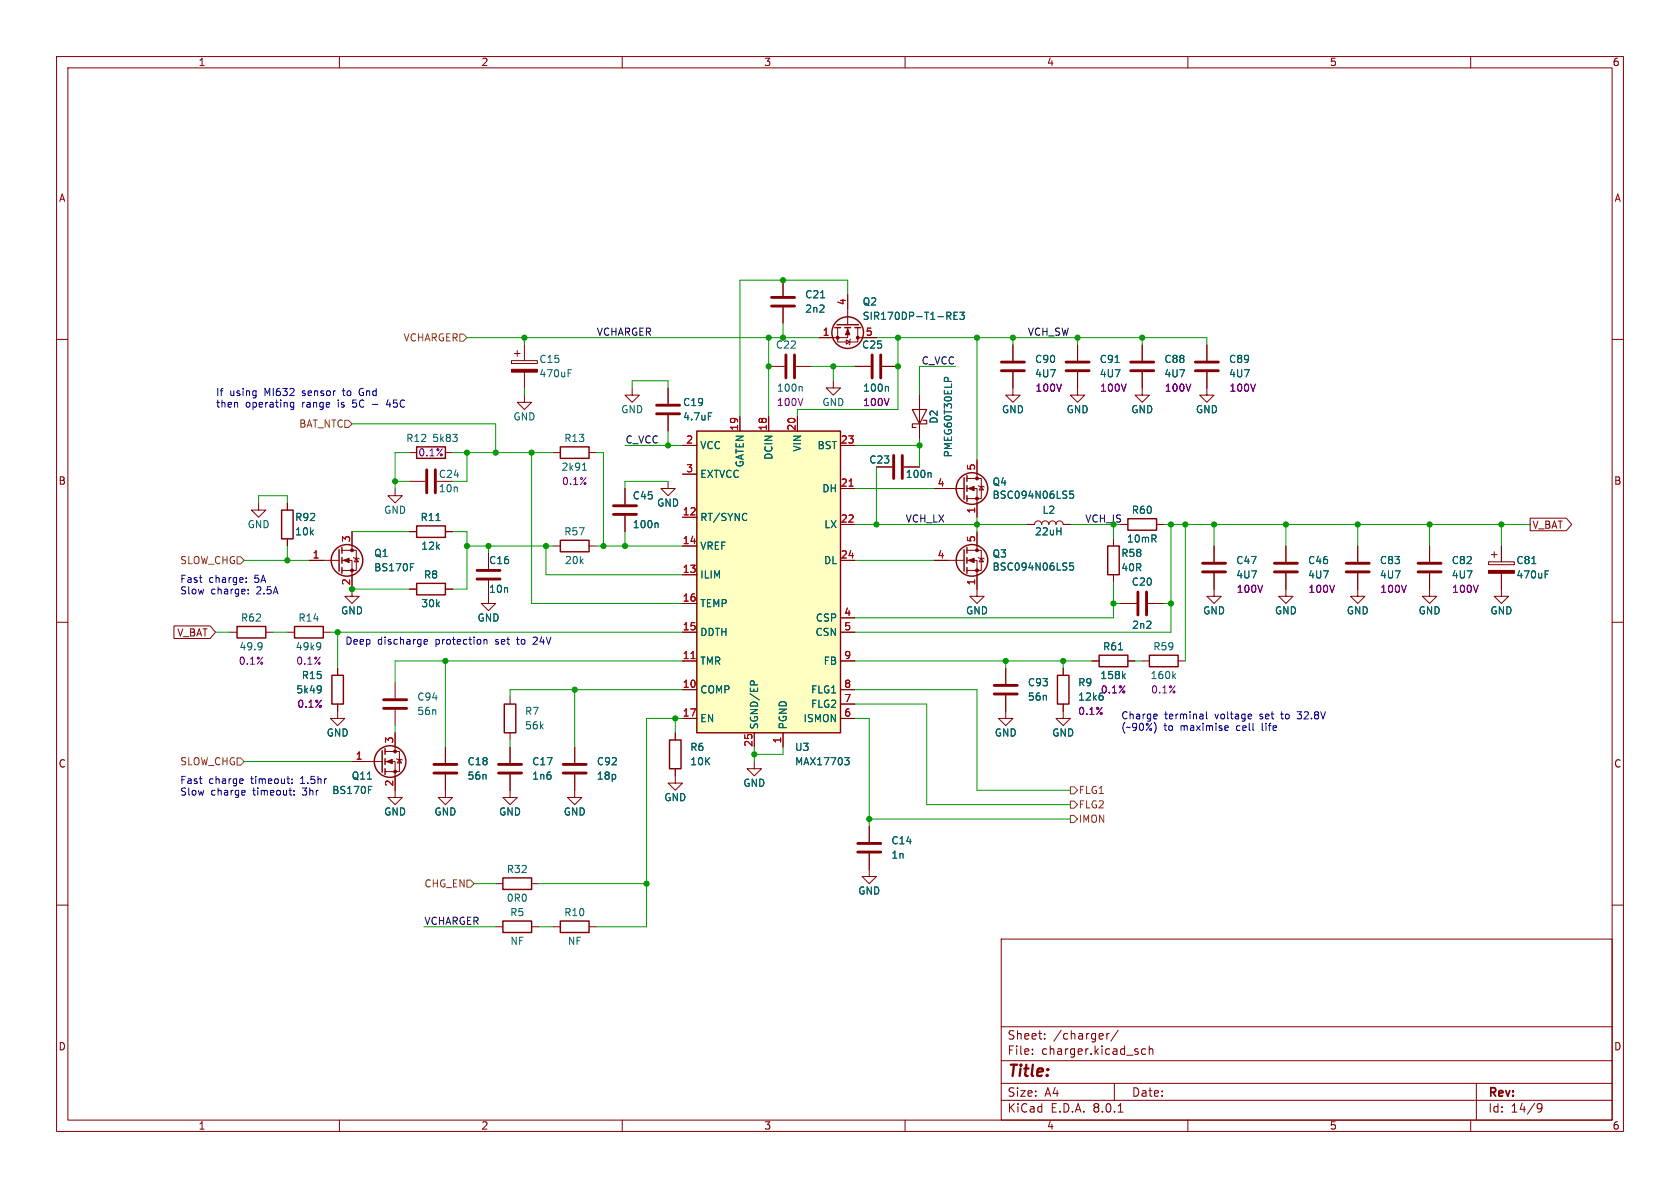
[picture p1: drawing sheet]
<svg xmlns="http://www.w3.org/2000/svg" width="297mm" height="210mm" viewBox="0 0 297 210" stroke-linecap="round" stroke-linejoin="round" font-family="sans-serif">
<g fill="none" stroke="#840000" stroke-width=".18">
<path d="M10 10h277v190h-277zM12 12h273v186h-273zM60 10v2M110 10v2M160 10v2M210 10v2M260 10v2M10 60h2M148.1 57.9v2.6h3.5v-2.6M149.9 57.9v1.8h-5.1M149.9 52.1v5.3M150.4 59.9l-.2 .2v.7l-.1 .2"/>
<path d="M151.6 59.7h3.3M285 60h2M90.4 63.8h4.6v.5h-4.6zM90.9 62.5h1M91.4 62v1M92.7 69.9v1.2h1.3l-1.3 1.3-1.3-1.3h1.3M92.7 61v2.8M92.7 65.8v2.8M111.8 68.6v1.3h1.2l-1.2 1.2-1.3-1.2h1.3M118.1 68.6v2.8M118.1 73.4v2.8M149.6 60.1l.6 .4-.6 .3z"/>
<path d="M162.6 69.9v7.6M179.1 68.6v1.3h1.2l-1.2 1.2-1.3-1.2h1.3M45.7 88.9v1.3h1.3l-1.3 1.2-1.3-1.2h1.3M50.8 88.9v1.3M50.8 95.3v1.2M54.6 99.1h5.3M60.5 99.1h1.7v6.3h1.3l-1.3 1.3-1.2-1.3h1.2M60.5 97.3h2.5v3.5h-2.5M62.2 94v3.3M62.5 98.6l.1 .1h.8l.1 .1M63 98.7l.4 .6h-.8zM69.8 86.4v1.2h1.3l-1.3 1.3-1.2-1.3h1.2"/>
<path d="M72.4 94h1.3M78.7 94h1.3M86.4 97.8v2.8M154.9 82.6h2.8M159.8 82.6h2.8M165.1 99.1h5.3M165.1 86.4h5.3M170.9 86.4h1.8v5M170.9 84.6h2.6v3.5h-2.6M170.9 99.1h1.8v5M170.9 97.3h2.6v3.5h-2.6M172.7 81.3v3.3"/>
<path d="M172.7 94v3.3M173 85.9l.1 .1h.8l.1 .1M173 98.6l.1 .1h.8l.1 .1M173.5 86l.4 .6h-.8zM173.5 98.7l.4 .6h-.8zM214.6 96.5v2.8M227.3 96.5v2.8M240 96.5v2.8M10 110h2M40.6 111.8h1.3M47 111.8h1.3M72.4 104.1h1.3"/>
<path d="M78.7 104.1h1.3M86.4 102.6v4.1h1.2l-1.2 1.3-1.3-1.3h1.3M201.9 116.8h1.3M208.3 116.8h1.2M214.6 101.3v2.8M227.3 101.3v4.1h1.3l-1.3 1.3-1.2-1.3h1.2M240 101.3v4.1h1.3l-1.3 1.3-1.2-1.3h1.2M285 110h2M78.7 136.9v4.1h1.3l-1.3 1.2-1.2-1.2h1.2M78.7 132.1v2.8M90.2 136.9v4.1h1.2l-1.2 1.2-1.3-1.2h1.3M90.2 132.1v2.8"/>
<path d="M101.6 136.9v4.1h1.3l-1.3 1.2-1.3-1.2h1.3M101.6 132.1v2.8M119.4 129.5v1.3M119.4 135.9v1.3M10 160h2M87.6 156.2h1.3M94 156.2h1.2M285 160h2M177 166h108v32h-108zM60 198v2M110 198v2M160 198v2"/>
<path d="M177 194.5h108M177 191.5h108M177 187.5h108M177 181.5h108M182.5 186.3v.1M182.5 185.5v.1M184.7 183.6v.1M184.7 182.8v.1M195.7 182.7v1M196.1 182.7l-.3 .1-.1 .2M197 191.5v3M197.7 182.1l-1.3 2"/>
<path d="M197.7 196.6h.8M202.5 185.5l-.4-.1-.3 .3v.4l.2 .2h.5M203.2 185.5l.2-.1 .3 .1 .1 .9M203.2 184.9v1.5M210 198v2M260 198v2M261 191.5v6.5M271.7 195.4l.3-.3 .5 .1a.99 .99 0 0 1-.3 1.4h-.3M271.7 195.7l.3 .3h.5l.1-.3"/>
</g>
<g fill="none" stroke="#840000" stroke-width=".51">
<path d="M116.1 73.2h4M116.1 71.6h4M158 80.5v4.1M159.5 80.5v4.1M212.6 99.6h4.1M225.3 99.6h4.1M238 99.6h4.1M84.3 102.4h4.1M84.3 100.8h4.1M212.6 101.1h4.1M225.3 101.1h4.1M238 101.1h4.1"/>
<path d="M76.7 136.7h4.1M76.7 135.1h4.1M88.1 136.7h4.1M88.1 135.1h4.1M99.6 136.7h4M99.6 135.1h4"/>
</g>
<g fill="none" stroke="#006464" stroke-width=".18">
<path d="M167.7 55.9l.4 .6M168 55.3l.1 .1-.1 .4M168.7 55.8h.4M169.3 55.2h-.6v1.3h.6M169.7 55.2h.8l-.5 .5 .4 .1v.5l-.2 .2-.5-.2M100.4 66h.5M100.4 65.3h.6M125.2 73h.6M166.9 66.9l.3-.2 .3 .1 .1 .1M72.6 99.6h.6M77.1 92h.7M164.4 83.6l.2 .1v.7"/>
<path d="M189.7 86.8h-.6v.6l.2-.1 .4 .1 .1 .1-.1 .5-.1 .1-.5-.1M189.7 99.5h-.6v.6l.2-.1 .4 .1 .1 .1-.1 .5-.1 .1-.5-.1M46.2 113.7h.1a1.07 1.07 0 0 1-.2 1.1M46.3 114.2l-.1 .1M207.5 119.5l.3 .5M207.8 119.1l-.5 .5"/>
</g>
<g fill="none" stroke="#840000" stroke-width=".25">
<path d="M147.6 57.9h1M148 57.4h3.8M149.4 57.9h1M151.1 57.9h1M49.8 90.2h2v5.1h-2zM59.9 97.2v3.8M60.5 96.8v1M60.5 98.6v1M73.7 93h5v2h-5zM170.4 84.5v3.8M170.4 97.2v3.8M170.9 84.1v1"/>
<path d="M170.9 85.9v1M170.9 87.6v1M170.9 96.8v1M170.9 98.6v1M41.9 110.7h5.1v2.1h-5.1zM60.5 100.3v1M73.7 103.1h5v2.1h-5zM170.9 100.3v1M203.2 115.8h5.1v2.1h-5.1zM118.4 130.8h2v5.1h-2zM88.9 155.2h5.1v2h-5.1z"/>
<circle cx="149.9" cy="58.8" r="2.79"/>
<circle cx="61.3" cy="99.1" r="2.79"/>
<circle cx="171.8" cy="99.1" r="2.79"/>
<circle cx="171.8" cy="86.4" r="2.79"/>
</g>
<path d="M161.3 72.4h2.5l-1.2 2.5zM163.2 74.3h.6v.6h-2.5v.7h.6" fill="none" stroke="#840000" stroke-width=".2"/>
<g fill="#840000" stroke="#840000" stroke-width=".18">
<path d="M90.4 65.3h4.6v.5h-4.6z"/>
<path d="M149.9 58.2l.3 1h-.7z"/>
<path d="M60.7 99.1l1-.4v.7z"/>
<path d="M171.2 86.4l1-.4v.7z"/>
<path d="M171.2 99.1l1-.4v.7z"/>
<circle cx="148.1" cy="59.7" r=".25"/>
<circle cx="151.6" cy="59.7" r=".25"/>
<circle cx="62.2" cy="100.8" r=".25"/>
<circle cx="62.2" cy="97.3" r=".25"/>
<circle cx="172.7" cy="88.1" r=".25"/>
<circle cx="172.7" cy="84.6" r=".25"/>
<circle cx="172.7" cy="100.8" r=".25"/>
<circle cx="172.7" cy="97.3" r=".25"/>
</g>
<path d="M123.2 76.2h25.4v53.3h-25.4z" fill="#ffffc2"/>
<g fill="none" stroke="#840000" stroke-width=".25">
<path d="M73.7 79h5v2h-5zM99.1 79h5v2h-5zM123.2 76.2h25.4v53.3h-25.4zM99.1 95.5h5v2h-5zM195.8 96.5h2.1v5.1h-2.1zM199.4 91.7h5.1v2h-5.1zM52.1 110.7h5v2.1h-5zM58.7 119.4h2v5.1h-2zM186.9 119.4h2.1v5.1h-2.1zM194.3 115.8h5.1v2.1h-5.1zM67.6 132.7v3.8M68.1 132.3v1.1"/>
<path d="M68.1 134.1v1M68.1 135.9v1M89.2 124.5h2v5h-2zM88.9 162.8h5.1v2h-5.1zM99.1 162.8h5v2h-5z"/>
<circle cx="69" cy="134.6" r="2.79"/>
</g>
<g fill="none" stroke="#840000" stroke-width=".18">
<path d="M138.4 49.5v2.8M138.4 54.4v2.8M144.8 59.7h2.5M149.9 52.1v2.5M152.4 59.7h2.5M118.1 68.6v2.8M118.1 73.4v2.8M120.6 78.7h2.6M130.8 73.7v2.5M135.9 73.7v2.5M135.9 64.8h2.8M140.7 64.8h2.8"/>
<path d="M141 73.7v2.5M147.3 67.3v1.3h1.3l-1.3 1.3-1.3-1.3h1.3M148.6 78.7h2.5M151.1 64.8h2.8M156 64.8h2.7M162.6 69.9v2.5M162.6 74.9v2.6M179.1 61v2.8M179.1 65.8v2.8M190.5 65.8v4.1h1.3l-1.3 1.2-1.3-1.2h1.3M190.5 61v2.8M201.9 65.8v4.1h1.3l-1.3 1.2-1.2-1.2h1.2"/>
<path d="M201.9 61v2.8M213.4 65.8v4.1h1.2l-1.2 1.2-1.3-1.2h1.3M213.4 61v2.8M50.8 88.9v1.3M50.8 95.3v1.2M54.6 99.1h2.5M62.2 94v2.5M72.4 80h1.3M72.4 85.1h2.8M72.4 94h1.3M78.7 80h1.3M78.7 94h1.3"/>
<path d="M86.4 97.8v2.8M97.8 96.5h1.3M97.8 80h1.3M104.1 96.5h1.3M104.1 80h1.3M110.5 86.4v2.8M110.5 91.2v2.8M118.1 85.1v1.3h1.3l-1.3 1.2-1.3-1.2h1.3M120.6 91.4h2.6M120.6 96.5h2.6M120.6 83.8h2.6M148.6 86.4h2.5"/>
<path d="M148.6 92.7h2.5M148.6 99.1h2.5M154.9 82.6h2.8M159.8 82.6h2.8M165.1 86.4h2.5M165.1 99.1h2.5M172.7 81.3v2.5M172.7 88.9v2.5M172.7 94v2.5M181.6 92.7h1.3a.64 .64 0 0 1 .6-.6 .64 .64 0 0 1 .6 .6 .64 .64 0 0 1 .7-.6 .64 .64 0 0 1 .6 .6 .64 .64 0 0 1 .7-.6 .64 .64 0 0 1 .6 .6 .64 .64 0 0 1 .6-.6 .64 .64 0 0 1 .7 .6h1.2M196.8 95.3v1.2M198.1 92.7h1.3"/>
<path d="M204.5 92.7h1.2M214.6 96.5v2.8M227.3 96.5v2.8M240 96.5v2.8M252.7 96.5v2.8M263.1 99.3h4.6v.5h-4.6zM263.7 98h1M264.2 97.5v1.1M265.4 96.5v2.8M270.5 91.6h6.4l1 1.1-1 1.1h-6.4zM30.7 110.6h6.4l1 1.2-1 1.1h-6.4zM50.8 111.8h1.3"/>
<path d="M57.1 111.8h1.3M59.7 118.1v1.3M62.2 101.6v2.5M72.4 104.1h1.3M78.7 104.1h1.3M86.4 102.6v2.8M120.6 116.8h2.6M120.6 101.6h2.6M120.6 111.8h2.6M120.6 106.7h2.6M148.6 116.8h2.5M148.6 111.8h2.5"/>
<path d="M148.6 109.2h2.5M172.7 101.6v3.8h1.3l-1.3 1.3-1.3-1.3h1.3M177.8 118.1v2.8M188 118.1v1.3M193 116.8h1.3M196.8 101.6v1.3M198.1 106.7h2.8M199.4 116.8h1.3M202.9 106.7h2.8M214.6 101.3v4.1h1.3l-1.3 1.3-1.2-1.3h1.2M227.3 101.3v2.8M240 101.3v2.8"/>
<path d="M252.7 101.3v4.1h1.3l-1.3 1.3-1.2-1.3h1.2M265.4 101.3v4.1h1.3l-1.3 1.3-1.2-1.3h1.2M59.7 124.5v2.5h1.3l-1.3 1.3-1.3-1.3h1.3M62.2 134.6h5.4M68.1 134.6h1.7v6.4h1.3l-1.3 1.2-1.2-1.2h1.2M68.1 132.8h2.5v3.6h-2.5M69.8 120.7v2.7M69.8 125.5v2.8M69.8 129.5v3.3M70.1 134.1l.1 .1h.8l.1 .2M70.6 134.2l.4 .7h-.8zM78.7 132.1v2.8"/>
<path d="M78.7 136.9v2.8M90.2 123.2v1.3M90.2 129.5v1.3M90.2 132.1v2.8M90.2 136.9v2.8M101.6 132.1v2.8M101.6 136.9v2.8M119.4 135.9v2.5h1.2l-1.2 1.3-1.3-1.3h1.3M119.4 129.5v1.3M120.6 121.9h2.6M120.6 127h2.6M133.3 134.6v1.3h1.3l-1.3 1.3-1.2-1.3h1.2"/>
<path d="M133.3 129.5v2.6M138.4 129.5v2.6M148.6 121.9h2.5M148.6 127h2.5M148.6 124.5h2.5M177.8 122.9v4.1h1.3l-1.3 1.3-1.3-1.3h1.3M188 124.5v2.5h1.2l-1.2 1.3-1.3-1.3h1.3M153.7 150.9v4h1.2l-1.2 1.3-1.3-1.3h1.3M153.7 146.1v2.7M87.6 163.8h1.3M94 163.8h1.2M97.8 163.8h1.3"/>
<path d="M104.1 163.8h1.3"/>
</g>
<path d="M150.1 85.9h.7M122.2 116.4h.7" fill="none" stroke="#a90000" stroke-width=".18"/>
<g fill="none" stroke="#006464" stroke-width=".18">
<path d="M145.1 52.6h.7M167.7 55.9l.4 .6M168 55.3l.1 .1-.1 .4M168.7 55.8h.4M169.3 55.2h-.6v1.3h.6M169.7 55.2h.8l-.5 .5 .4 .1v.5l-.2 .2-.5-.2M80 76.8h.8l-.4 .5M80.6 77.3l.2 .2v.3l-.2 .2M125.2 73h.6M141.6 68.3l.2 .2v.7M156.9 68.3l.2 .2v.7M166.9 66.9l.3-.2 .3 .1 .1 .1"/>
<path d="M197.1 64.1h.8M72.6 99.6h.6M77.1 92h.7M103 83.1h.7M103.2 82l.1-.1v1.2M116.2 92.4l.1 .2v.7M132 90.8v.1M132 91.9v.1M164.4 83.6l.2 .1v.7M189.7 99.5h-.6v.6l.2-.1 .4 .1 .1 .1-.1 .5-.1 .1-.5-.1M189.7 86.8h-.6v.6l.2-.1 .4 .1 .1 .1-.1 .5-.1 .1-.5-.1M270.8 99.6h.7"/>
<path d="M56.5 113.6l.1 .1a1.07 1.07 0 0 1-.1 1.1M56.7 114.2l-.2 .2M197.7 114.9h.8M198.6 119.5l.3 .5M198.9 119.1l-.4 .5M273.2 101.5h.4M273.2 100.9h.6M56.6 121.2l.1 .2a1.07 1.07 0 0 1-.1 1M56.8 121.8l-.2 .2M65.1 139h.6M132.7 120.6l.2-.3 .3 .1 .1 .2M149.3 133.9h.8l-.4 .5 .4 .1v.5l-.2 .2h-.4"/>
<path d="M195 123.2v.3l-.2 .3"/>
</g>
<g fill="none" stroke="#840000" stroke-width=".51">
<path d="M136.4 54.1h4.1M136.4 52.6h4.1M138.9 62.7v4.1M140.5 62.7v4.1M154.2 62.7v4.1M155.7 62.7v4.1M177 65.5h4.1M177 64h4.1M188.5 65.5h4M188.5 64h4M199.9 65.5h4.1M199.9 64h4.1"/>
<path d="M211.3 65.5h4.1M211.3 64h4.1M75.4 83.1v4M77 83.1v4M108.5 90.9h4M108.5 89.4h4M250.7 99.6h4.1M201.2 104.6v4.1M202.7 104.6v4.1M250.7 101.1h4.1M67.8 125.2h4.1M67.8 123.7h4.1"/>
<path d="M175.8 122.7h4M175.8 121.2h4M151.6 150.6h4.1M151.6 149.1h4.1"/>
</g>
<g fill="#840000" stroke="#840000" stroke-width=".18">
<path d="M263.1 100.8h4.6v.5h-4.6z"/>
<path d="M68.3 134.6l1-.4v.8z"/>
<circle cx="69.8" cy="136.4" r=".25"/>
<circle cx="69.8" cy="132.8" r=".25"/>
</g>
<path d="M81.3 59.1h.6l.6 .6-.6 .6h-.6zM61 74.3h.6l.6 .6-.6 .7h-.6zM41.9 98.4h.6l.7 .7-.7 .6h-.6zM41.9 134h.6l.7 .6-.7 .7h-.6zM189.2 139.1h.7l.6 .6-.6 .6h-.7zM82.5 155.6h.7l.6 .6-.6 .6h-.7zM189.2 141.6h.7l.6 .6-.6 .7h-.7zM189.2 144.1h.7l.6 .7-.6 .6h-.7z" fill="none" stroke="#725600" stroke-width=".18"/>
<g fill="none" stroke="#0000c2" stroke-width=".18">
<path d="M51.9 71.1v1.1l-.2 .2-.3-.1M51.9 71.2l-.3-.1-.3 .3 .1 .5h.5M63.7 68.7l-.2 .5 .2 .7M65.8 71.5h1M68.6 70.6l-.3 1h.8M43.5 102.8v.2M43.5 102.2v.1M43.9 104.9v.1M43.9 104.2v.1M75 113.5l.6-.2-.1-.2-.3-.1-.2 .2v.6h.5M85.6 113.2l.1-.2 .3 .1 .1 .8M85.6 113v.9"/>
<path d="M94.4 112.6l-.1 .1M94.9 113.2l-.7 .7h.8M42.8 137.7l.2 .3-.6 .1M42.9 138.5h-.1M43.2 139.7l.1 .3-.6 .1M51.6 138.4v.1M51.6 137.7v.1M52 139.8v.1M204.3 128.2v.9M204.4 126.2l.2 .3-.6 .2M204.5 127l-.1 .1M212.6 126.3l.1 .8"/>
<path d="M212.7 127l-.1 .1M212.7 126.5l-.1 .1M213.3 125.8v1.1l.2 .2M216.7 128.3h.4v.3l-.6 .1M217.1 129.1h-.4M221.1 126.2l.2 .3-.6 .2M221.2 127l-.1 .1M229.3 125.8h.8M229.3 127l.2 .1M43.3 140.5l-.1 .1M52 140.4v.2"/>
</g>
<g fill="none" stroke="#009600" stroke-width=".18">
<path d="M82.5 59.7h62.3M92.7 59.7v1.3M135.9 59.7v14M138.4 57.2v2.5M149.9 52.1v-2.6h-19.1v24.2M154.9 59.7h58.5v1.3M158.7 59.7v12.7h-17.7v1.3M172.7 59.7v21.6M179.1 59.7v1.3M190.5 59.7v1.3M201.9 59.7v1.3M62.2 74.9h25.4v5.1"/>
<path d="M92.7 68.6v1.3M110.5 78.7h10.1M111.8 68.6v-1.3h6.3v1.3M118.1 76.2v2.5M143.5 64.8h7.6M147.3 64.8v2.5M151.1 78.7h11.5M162.6 77.5v5.1M168.9 64.8h-6.3v5.1M43.2 99.1h11.4M45.7 88.9v-1.3h5.1v1.3M50.8 96.5v2.6"/>
<path d="M62.2 94h10.2M69.8 85.1h2.6M72.4 80h-2.6v6.4M80 80h17.8M80 94h2.5v10.1h-2.5M82.5 96.5h15.3M82.5 80v5.1h-2.5M86.4 96.5v1.3M94 80v26.7h26.6M96.5 96.5v5.1h24.1M105.4 80h1.3v16.5M105.4 96.5h15.2"/>
<path d="M110.5 94v2.5M118.1 85.1h-7.6v1.3M151.1 99.1h14M151.1 92.7h30.5M151.1 86.4h14M154.9 82.6v10.1M172.7 91.4v2.6M189.2 92.7h7.6v2.6M205.7 92.7h64.8M207 92.7v19.1h-55.9M209.5 92.7v24.1M214.6 92.7v3.8"/>
<path d="M227.3 92.7v3.8M240 92.7v3.8M252.7 92.7v3.8M265.4 92.7v3.8M38.1 111.8h2.5M48.3 111.8h2.5M58.4 111.8h62.2M59.7 111.8v6.3M62.2 104.1h10.2M78.7 116.8v15.3M120.6 116.8h-50.8v3.9M151.1 116.8h41.9"/>
<path d="M177.8 116.8v1.3M188 116.8v1.3M196.8 102.9v6.3h-45.7M196.8 106.7h1.3M200.7 116.8h1.2M205.7 106.7h1.3M43.2 134.6h19M69.8 128.3v1.2M90.2 130.8v1.3M101.6 121.9v10.2M119.4 127v2.5M120.6 127h-6.3v36.8h-8.9"/>
<path d="M120.6 121.9h-30.4v1.3M133.3 132.1v2.5M138.4 132.1v1.3h-5.1M151.1 127h2.6v19.1M151.1 121.9h21.6v17.8h16.5M151.1 124.5h12.7v17.7h25.4M83.8 156.2h3.8M95.2 156.2h19.1M153.7 144.8h35.5M74.9 163.8h12.7M95.2 163.8h2.6"/>
</g>
<g fill="#009600" stroke="#009600" stroke-width=".18">
<circle cx="179.1" cy="59.7" r=".46"/>
<circle cx="190.5" cy="59.7" r=".46"/>
<circle cx="207" cy="92.7" r=".46"/>
<circle cx="209.5" cy="92.7" r=".46"/>
<circle cx="201.9" cy="59.7" r=".46"/>
<circle cx="207" cy="106.7" r=".46"/>
<circle cx="196.8" cy="106.7" r=".46"/>
<circle cx="188" cy="116.8" r=".46"/>
<circle cx="177.8" cy="116.8" r=".46"/>
<circle cx="172.7" cy="92.7" r=".46"/>
<circle cx="158.7" cy="64.8" r=".46"/>
<circle cx="162.6" cy="78.7" r=".46"/>
<circle cx="154.9" cy="92.7" r=".46"/>
<circle cx="172.7" cy="59.7" r=".46"/>
<circle cx="82.5" cy="80" r=".46"/>
<circle cx="86.4" cy="96.5" r=".46"/>
<circle cx="87.6" cy="80" r=".46"/>
<circle cx="96.5" cy="96.5" r=".46"/>
<circle cx="214.6" cy="92.7" r=".46"/>
<circle cx="252.7" cy="92.7" r=".46"/>
<circle cx="240" cy="92.7" r=".46"/>
<circle cx="265.4" cy="92.7" r=".46"/>
<circle cx="227.3" cy="92.7" r=".46"/>
<circle cx="78.7" cy="116.8" r=".46"/>
<circle cx="106.7" cy="96.5" r=".46"/>
<circle cx="82.5" cy="96.5" r=".46"/>
<circle cx="69.8" cy="85.1" r=".46"/>
<circle cx="62.2" cy="104.1" r=".46"/>
<circle cx="101.6" cy="121.9" r=".46"/>
<circle cx="110.5" cy="96.5" r=".46"/>
<circle cx="119.4" cy="127" r=".46"/>
<circle cx="133.3" cy="133.4" r=".46"/>
<circle cx="114.3" cy="156.2" r=".46"/>
<circle cx="153.7" cy="144.8" r=".46"/>
<circle cx="118.1" cy="78.7" r=".46"/>
<circle cx="94" cy="80" r=".46"/>
<circle cx="92.7" cy="59.7" r=".46"/>
<circle cx="50.8" cy="99.1" r=".46"/>
<circle cx="59.7" cy="111.8" r=".46"/>
<circle cx="138.4" cy="49.5" r=".46"/>
<circle cx="138.4" cy="59.7" r=".46"/>
<circle cx="135.9" cy="59.7" r=".46"/>
<circle cx="135.9" cy="64.8" r=".46"/>
<circle cx="158.7" cy="59.7" r=".46"/>
<circle cx="147.3" cy="64.8" r=".46"/>
</g>
<text font-size="2.8" fill="#840000" x="178" y="190.9">Title:</text>
<g font-size="2.1" fill="#840000">
<text x="178" y="184">Sheet:</text>
<text x="186.2" y="184">/charger/</text>
<text x="178" y="186.7">File:</text>
<text x="184.1" y="186.7">charger.kicad_sch</text>
<text x="178" y="196.9">KiCad</text>
<text x="178" y="194.1">Size:</text>
<text x="184.7" y="194.1">A4</text>
<text x="185.7" y="196.9">E.D.A.</text>
<text x="193.3" y="196.9">8.0.1</text>
<text x="200" y="194.1">Date:</text>
<text x="263" y="194.3">Rev:</text>
<text x="263" y="196.9">Id:</text>
<text x="267.1" y="196.9">14/9</text>
</g>
<g font-size="1.8" fill="#840000">
<text x="35" y="11.9">1</text>
<text x="85" y="11.9">2</text>
<text x="135" y="11.9">3</text>
<text x="185" y="11.9">4</text>
<text x="235" y="11.9">5</text>
<text x="285" y="11.9">6</text>
<text x="10.3" y="35.9">A</text>
<text x="285.3" y="35.9">A</text>
<text x="10.3" y="85.9">B</text>
<text x="285.3" y="85.9">B</text>
<text x="270.8" y="93.7">V_BAT</text>
<text x="31.2" y="112.7">V_BAT</text>
<text x="10.3" y="135.9">C</text>
<text x="285.3" y="135.9">C</text>
<text x="10.3" y="185.9">D</text>
<text x="285.3" y="185.9">D</text>
<text x="35" y="199.9">1</text>
<text x="85" y="199.9">2</text>
<text x="135" y="199.9">3</text>
<text x="185" y="199.9">4</text>
<text x="235" y="199.9">5</text>
<text x="285" y="199.9">6</text>
</g>
<g font-size="1.8" fill="#006464">
<text x="142.2" y="52.9">C21</text>
<text x="142.2" y="55.5">2n2</text>
<text x="152.4" y="54.2">Q2</text>
<text x="152.4" y="56.7">SIR170DP-T1-RE3</text>
<text x="95.3" y="64.4">C15</text>
<text x="137.1" y="61.8">C22</text>
<text x="152.3" y="61.8">C25</text>
<text x="182.9" y="64.4">C90</text>
<text x="194.3" y="64.4">C91</text>
<text x="205.7" y="64.4">C88</text>
<text x="217.2" y="64.4">C89</text>
<text x="95.3" y="66.9">470uF</text>
<text x="120.7" y="72">C19</text>
<text x="137.2" y="69.4">100n</text>
<text x="145.3" y="72">GND</text>
<text x="152.5" y="69.4">100n</text>
<text x="182.9" y="66.9">4U7</text>
<text x="194.3" y="66.9">4U7</text>
<text x="205.7" y="66.9">4U7</text>
<text x="217.2" y="66.9">4U7</text>
<text x="90.7" y="74.5">GND</text>
<text x="109.7" y="73.3">GND</text>
<text x="120.7" y="74.5">4.7uF</text>
<text x="166" y="75" transform="rotate(-90 166 75)">D2</text>
<text x="177" y="73.3">GND</text>
<text x="188.5" y="73.3">GND</text>
<text x="199.9" y="73.3">GND</text>
<text x="211.3" y="73.3">GND</text>
<text x="71.7" y="78.3">R12</text>
<text x="76.3" y="78.3">5k83</text>
<text x="99.2" y="83.4">2k91</text>
<text x="99.7" y="78.3">R13</text>
<text x="123.7" y="79.6">VCC</text>
<text x="131.7" y="82.7" transform="rotate(-90 131.7 82.7)">GATEN</text>
<text x="136.8" y="81.4" transform="rotate(-90 136.8 81.4)">DCIN</text>
<text x="141.8" y="79.9" transform="rotate(-90 141.8 79.9)">VIN</text>
<text x="144.4" y="79.6">BST</text>
<text x="153.6" y="82.1">C23</text>
<text x="168.5" y="81" transform="rotate(-90 168.5 81)">PMEG60T30ELP</text>
<text x="77.5" y="84.7">C24</text>
<text x="77.5" y="87.2">10n</text>
<text x="111.8" y="88.5">C45</text>
<text x="116.1" y="89.8">GND</text>
<text x="123.7" y="84.7">EXTVCC</text>
<text x="145.3" y="87.2">DH</text>
<text x="160" y="84.7">100n</text>
<text x="175.4" y="86.1">Q4</text>
<text x="175.4" y="88.4">BSC094N06LS5</text>
<text x="43.7" y="93.6">GND</text>
<text x="52.1" y="94.8">10k</text>
<text x="52.1" y="92.3">R92</text>
<text x="67.8" y="91">GND</text>
<text x="74.3" y="92.3">R11</text>
<text x="99.7" y="94.8">R57</text>
<text x="111.8" y="93.6">100n</text>
<text x="123.7" y="92.3">RT/SYNC</text>
<text x="145.6" y="93.6">LX</text>
<text x="182.9" y="94.8">22uH</text>
<text x="184.2" y="91">L2</text>
<text x="200" y="91">R60</text>
<text x="66" y="98.7">Q1</text>
<text x="66" y="101.2">BS170F</text>
<text x="74.4" y="97.4">12k</text>
<text x="86.4" y="99.9">C16</text>
<text x="99.8" y="99.9">20k</text>
<text x="123.7" y="97.4">VREF</text>
<text x="145.6" y="99.9">DL</text>
<text x="175.4" y="98.8">Q3</text>
<text x="175.4" y="101.1">BSC094N06LS5</text>
<text x="198.1" y="98.7">R58</text>
<text x="198.1" y="101.2">40R</text>
<text x="199.1" y="96.1">10mR</text>
<text x="218.4" y="99.9">C47</text>
<text x="231.1" y="99.9">C46</text>
<text x="243.8" y="99.9">C83</text>
<text x="256.6" y="99.9">C82</text>
<text x="268" y="99.9">C81</text>
<text x="74.4" y="107.5">30k</text>
<text x="74.9" y="102.5">R8</text>
<text x="86.4" y="105">10n</text>
<text x="123.7" y="102.5">ILIM</text>
<text x="123.7" y="107.5">TEMP</text>
<text x="200" y="103.7">C20</text>
<text x="218.4" y="102.5">4U7</text>
<text x="231.1" y="102.5">4U7</text>
<text x="243.8" y="102.5">4U7</text>
<text x="256.6" y="102.5">4U7</text>
<text x="268" y="102.5">470uF</text>
<text x="42.5" y="110.1">R62</text>
<text x="52.7" y="110.1">R14</text>
<text x="60.2" y="108.8">GND</text>
<text x="84.3" y="110.1">GND</text>
<text x="123.7" y="112.6">DDTH</text>
<text x="144.1" y="112.6">CSN</text>
<text x="144.1" y="110.1">CSP</text>
<text x="170.7" y="108.8">GND</text>
<text x="200" y="111.4">2n2</text>
<text x="212.6" y="108.8">GND</text>
<text x="225.3" y="108.8">GND</text>
<text x="238" y="108.8">GND</text>
<text x="250.7" y="108.8">GND</text>
<text x="263.4" y="108.8">GND</text>
<text x="42.2" y="115.2">49.9</text>
<text x="52.2" y="115.2">49k9</text>
<text x="123.7" y="117.7">TMR</text>
<text x="145.5" y="117.7">FB</text>
<text x="194.9" y="115.2">R61</text>
<text x="203.8" y="115.2">R59</text>
<text x="52.3" y="122.8">5k49</text>
<text x="53.2" y="120.2">R15</text>
<text x="73.7" y="124.1">C94</text>
<text x="123.7" y="122.8">COMP</text>
<text x="143.3" y="125.3">FLG2</text>
<text x="143.3" y="122.8">FLG1</text>
<text x="181.6" y="121.5">C93</text>
<text x="181.6" y="124.1">56n</text>
<text x="190.5" y="121.5">R9</text>
<text x="190.5" y="124.1">12k6</text>
<text x="194.4" y="120.2">158k</text>
<text x="203.3" y="120.2">160k</text>
<text x="57.7" y="130.4">GND</text>
<text x="73.7" y="126.6">56n</text>
<text x="92.7" y="126.6">R7</text>
<text x="92.7" y="129.1">56k</text>
<text x="123.7" y="127.9">EN</text>
<text x="134.2" y="129" transform="rotate(-90 134.2 129)">SGND/EP</text>
<text x="139.3" y="129" transform="rotate(-90 139.3 129)">PGND</text>
<text x="142" y="127.9">ISMON</text>
<text x="175.8" y="130.4">GND</text>
<text x="185.9" y="130.4">GND</text>
<text x="82.6" y="135.5">C18</text>
<text x="94" y="135.5">C17</text>
<text x="105.4" y="135.5">C92</text>
<text x="121.9" y="132.9">R6</text>
<text x="121.9" y="135.5">10K</text>
<text x="140.5" y="132.9">U3</text>
<text x="140.5" y="135.5">MAX17703</text>
<text x="58.6" y="140.6">BS170F</text>
<text x="62.1" y="138">Q11</text>
<text x="82.6" y="138">56n</text>
<text x="94" y="138">1n6</text>
<text x="105.4" y="138">18p</text>
<text x="117.3" y="141.8">GND</text>
<text x="131.3" y="139.3">GND</text>
<text x="67.8" y="144.4">GND</text>
<text x="76.7" y="144.4">GND</text>
<text x="88.1" y="144.4">GND</text>
<text x="99.6" y="144.4">GND</text>
<text x="157.5" y="149.5">C14</text>
<text x="89.5" y="154.5">R32</text>
<text x="157.5" y="152">1n</text>
<text x="89.5" y="159.6">0R0</text>
<text x="151.6" y="158.3">GND</text>
<text x="90.1" y="162.2">R5</text>
<text x="90.1" y="167.2">NF</text>
<text x="99.7" y="162.2">R10</text>
<text x="100.3" y="167.2">NF</text>
</g>
<g font-size="1.8" fill="#0f0f0f">
<text x="105.4" y="59.4">VCHARGER</text>
<text x="181.6" y="59.4">VCH_SW</text>
<text x="162.8" y="64.5">C_VCC</text>
<text x="110.5" y="78.5">C_VCC</text>
<text x="160" y="92.4">VCH_LX</text>
<text x="74.9" y="163.6">VCHARGER</text>
</g>
<g font-size="1.8" fill="#a90000">
<text x="145.3" y="59.4">1</text>
<text x="149.6" y="54" transform="rotate(-90 149.6 54)">4</text>
<text x="153" y="59.4">5</text>
<text x="130.6" y="76.2" transform="rotate(-90 130.6 76.2)">19</text>
<text x="135.6" y="76.2" transform="rotate(-90 135.6 76.2)">18</text>
<text x="140.7" y="76.2" transform="rotate(-90 140.7 76.2)">20</text>
<text x="121.2" y="78.5">2</text>
<text x="121.2" y="83.6">3</text>
<text x="148.5" y="78.5">23</text>
<text x="172.5" y="83.3" transform="rotate(-90 172.5 83.3)">5</text>
<text x="148.5" y="86.1">21</text>
<text x="165.7" y="86.1">4</text>
<text x="62" y="96" transform="rotate(-90 62 96)">3</text>
<text x="120.6" y="91.2">12</text>
<text x="148.5" y="92.5">22</text>
<text x="172.5" y="96" transform="rotate(-90 172.5 96)">5</text>
<text x="172.5" y="90.9" transform="rotate(-90 172.5 90.9)">1</text>
<text x="55.2" y="98.8">1</text>
<text x="120.6" y="101.3">13</text>
<text x="120.6" y="96.3">14</text>
<text x="148.5" y="98.8">24</text>
<text x="165.7" y="98.8">4</text>
<text x="62" y="103.6" transform="rotate(-90 62 103.6)">2</text>
<text x="120.6" y="106.4">16</text>
<text x="172.5" y="103.6" transform="rotate(-90 172.5 103.6)">1</text>
<text x="120.6" y="111.5">15</text>
<text x="149.2" y="109">4</text>
<text x="149.2" y="111.5">5</text>
<text x="120.6" y="116.6">11</text>
<text x="149.2" y="116.6">9</text>
<text x="120.6" y="121.7">10</text>
<text x="149.2" y="124.2">7</text>
<text x="149.2" y="121.7">8</text>
<text x="69.6" y="131.5" transform="rotate(-90 69.6 131.5)">3</text>
<text x="120.6" y="126.7">17</text>
<text x="138.2" y="131.5" transform="rotate(-90 138.2 131.5)">1</text>
<text x="149.2" y="126.7">6</text>
<text x="62.8" y="134.4">1</text>
<text x="133.1" y="132.1" transform="rotate(-90 133.1 132.1)">25</text>
<text x="69.6" y="139.1" transform="rotate(-90 69.6 139.1)">2</text>
</g>
<g font-size="1.8" fill="#725600">
<text x="71.2" y="60.6">VCHARGER</text>
<text x="52.8" y="75.8">BAT_NTC</text>
<text x="31.7" y="99.9">SLOW_CHG</text>
<text x="31.7" y="135.5">SLOW_CHG</text>
<text x="190.6" y="143.1">FLG2</text>
<text x="190.6" y="140.6">FLG1</text>
<text x="190.6" y="145.6">IMON</text>
<text x="74.9" y="157.1">CHG_EN</text>
</g>
<g font-size="1.8" fill="#0000c2">
<text x="38.1" y="70.1">If</text>
<text x="40.6" y="70.1">using</text>
<text x="46.9" y="70.1">MI632</text>
<text x="53.7" y="70.1">sensor</text>
<text x="61.1" y="70.1">to</text>
<text x="64.2" y="70.1">Gnd</text>
<text x="38.1" y="72.1">then</text>
<text x="43.4" y="72.1">operating</text>
<text x="53.5" y="72.1">range</text>
<text x="60" y="72.1">is</text>
<text x="62.8" y="72.1">5C</text>
<text x="69.2" y="72.1">45C</text>
<text x="31.7" y="103.1">Fast</text>
<text x="31.7" y="105.2">Slow</text>
<text x="36.9" y="103.1">charge:</text>
<text x="37.3" y="105.2">charge:</text>
<text x="45.1" y="103.1">5A</text>
<text x="45.5" y="105.2">2.5A</text>
<text x="61" y="114.1">Deep</text>
<text x="66.7" y="114.1">discharge</text>
<text x="77.1" y="114.1">protection</text>
<text x="87.9" y="114.1">set</text>
<text x="91.9" y="114.1">to</text>
<text x="94.9" y="114.1">24V</text>
<text x="198.1" y="127.2">Charge</text>
<text x="198.1" y="129.3">(~90%)</text>
<text x="205.8" y="129.3">to</text>
<text x="205.9" y="127.2">terminal</text>
<text x="208.8" y="129.3">maximise</text>
<text x="214.9" y="127.2">voltage</text>
<text x="218.9" y="129.3">cell</text>
<text x="223" y="127.2">set</text>
<text x="223.5" y="129.3">life</text>
<text x="227" y="127.2">to</text>
<text x="230" y="127.2">32.8V</text>
<text x="31.7" y="138.7">Fast</text>
<text x="31.7" y="140.7">Slow</text>
<text x="36.9" y="138.7">charge</text>
<text x="37.3" y="140.7">charge</text>
<text x="44.5" y="138.7">timeout:</text>
<text x="44.9" y="140.7">timeout:</text>
<text x="53.4" y="138.7">1.5hr</text>
<text x="53.8" y="140.7">3hr</text>
</g>
<g font-size="1.8" fill="#840084">
<text x="137.2" y="72">100V</text>
<text x="152.5" y="72">100V</text>
<text x="183" y="69.4">100V</text>
<text x="194.4" y="69.4">100V</text>
<text x="205.8" y="69.4">100V</text>
<text x="217.2" y="69.4">100V</text>
<text x="73.9" y="80.9">0.1%</text>
<text x="99.3" y="86">0.1%</text>
<text x="218.5" y="105">100V</text>
<text x="231.2" y="105">100V</text>
<text x="243.9" y="105">100V</text>
<text x="256.6" y="105">100V</text>
<text x="42.1" y="117.7">0.1%</text>
<text x="52.3" y="117.7">0.1%</text>
<text x="52.5" y="125.3">0.1%</text>
<text x="194.5" y="122.8">0.1%</text>
<text x="203.4" y="122.8">0.1%</text>
<text x="190.5" y="126.6">0.1%</text>
</g>
<text font-size="1.8" fill="#009600" x="191.8" y="92.4">VCH_IS</text>
</svg>
